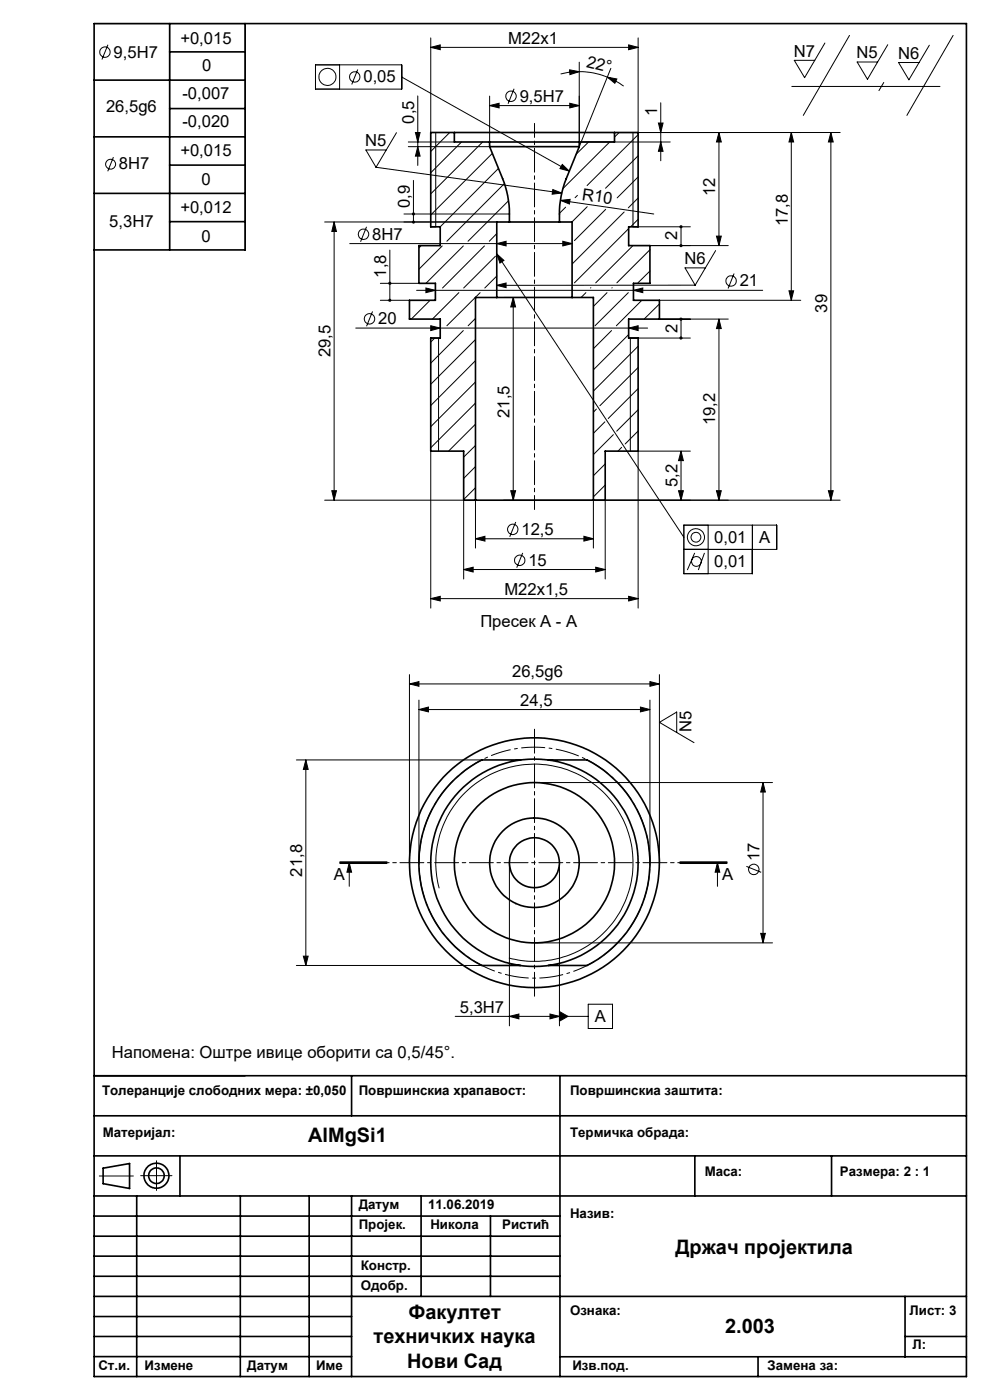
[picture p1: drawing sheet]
<svg xmlns="http://www.w3.org/2000/svg" width="210mm" height="297mm" viewBox="0 0 210 297" stroke-linecap="round" stroke-linejoin="round" font-family="sans-serif">
<g fill="none" stroke="#000" stroke-width=".21">
<path d="M20 5h32v48M22.9 9.5l-1.3 3.1M36 5v48M66.9 13.8h18.3v5.1h-18.3zM72 13.8v5.1M75.9 14.7l-1.3 3.2M85.2 16.3l35.6 20M91.4 10.1l2-.6v1zM91.4 8v20.1M91.4 10.1h44M109 18.8l-1.2 3.2M120.8 14.8l2.1 .4-2 .6z"/>
<path d="M122.9 13.2v16.9h19.3M122.9 15.2a15.3 15.3 0 0 1 5.9 1.2M122.9 15.2l-2 .1-2 .4M128.8 16.4l2 .4-.4 .9zM128.8 16.4l1.4 .6 2.1 1.3M129.6 14.5l-6.7 16.6M133.3 9.5l2.1 .6-2.1 .4zM135.4 8v20.1M168 18.3h31.4M175 9.1l-4.3 7.4-2.2-3.7h4.3M180.2 7.5l-9.8 17M187.5 17.5l-1.1 1.7"/>
<path d="M188.3 9.5l-4.3 7.3-2.2-3.6h4.4M197.1 9.6l-4.3 7.3-2.2-3.6h4.3M202.2 7.5l-9.8 17M24.1 33.3l-1.2 3M79.8 35.5l39.4 5.5M81.9 31.8h-4.3l2.2 3.7M84.1 28.1l-4.3 7.4M86.6 30.1h9.8M86.6 31.1h17.3M87.7 38.3v8.8M88.1 28.1h1l-.5 2zM88.6 31.1l.5 2h-1z"/>
<path d="M88.6 20.4v14.7M92.4 28.1v20M95.4 28.1l-4 4M97.9 30.1l-6.5 6.6M102.4 30.1l-11 11M103.9 22.4l2-.5v1zM103.9 20.4v9.7M103.9 22.4h19M104.5 32.5l-13.1 13.1M105.7 35.7l-12.3 12.4M107 38.9l-12.2 12.3M119.3 34.9l1.5 1.4-2-.5z"/>
<path d="M120.9 21.9l2 .5-2 .5zM124.8 30.1l-2.6 2.6M129.3 30.1l-9.9 9.9M130.4 28.1h47.8M131.3 28.1l-.9 1M134.3 28.1v20M135.4 28.6l-10.9 10.8M135.4 33.1l-7 6.8M135.4 37.5l-4.5 4.5M139.7 26.1h1l-.5 2zM140.2 30.1l.5 2h-1zM140.2 21.8v12.3"/>
<path d="M152.5 28.1v24M152.5 28.1l.5 2h-1zM167.9 28.1l.4 2h-.9zM167.9 28.1v35.6M176.2 28.1v78M176.2 28.1l.5 2h-1zM70.9 47.1v59M70.9 47.1l.5 2h-1zM74.2 51.7h47.2M77.8 48.1l-1.3 3.2M82.7 53.1v10.6M85.7 45.4h22.4"/>
<path d="M89.3 52.2l-.4 .4M93.8 52.2l-4.9 4.9M98.3 52.2l-8 7.9M102.8 52.2l-8.9 8.9M105.1 54.4l-6.7 6.7M105.4 58.6l-2.6 2.5M105.4 49.6l-1.6 1.6M105.4 53.9l1.5 1.3-.9 .6zM105.4 51.7l2-.5v1zM105.4 53.9l39.7 60.1M105.4 47.1h-36.5M107.9 42.6l-8.6 8.6"/>
<path d="M108.1 46.9l-.3 .2M117.3 40.2l1.9 .8-2.1 .2zM118.9 42.5l2-.2-.1 1zM118.9 42.5l19.8 2.9M119.4 51.2l2 .5-2 .5zM120 44l-1.3 1.3M122.5 41.4l-.5 .5M124.6 43.8l-3.3 3.3M128.5 44.4l-6.7 6.6M132.4 45l-11 11M133.3 48.5l-11.5 11.5M134.3 52.1l-7.9 7.9"/>
<path d="M135.4 42l-2.1 2.1M135.4 46.5l-1.6 1.6M135.4 48.1h11M137.9 52.1h16.6M137.9 53l-7.1 7M137.9 57.5l-2.6 2.5M144.5 48.1v4M149.6 56.8h-4.3l2.2 3.7M151.8 53.2l-4.3 7.3M152 50.1h1l-.5 2zM155.7 58l-1.3 3.2M75.5 69.6h61.9"/>
<path d="M79 66.1l-1.2 3.1M80.7 60.1h8.2M80.7 63.7h6.2M88.4 61.6h73.4M90.3 61.1l2.1 .5-2.1 .5zM91.2 63.7l-4 4M91.4 69.1l2 .5-2 .5zM92.2 71.7l-.8 .9M93 71.7v24M97.3 62.1l-5.6 5.6M98.3 70.1l-6.9 6.9M100.9 76.5l-9.5 9.5"/>
<path d="M100.9 67.6l-1.6 1.5M100.9 72l-9.5 9.5M101.8 62.1l-7 7M105.4 63l-.1 .1M105.4 60.5l2-.5v1zM106.9 63.1h14.5M108.9 63.1v43M108.9 63.1l.5 2h-1.1zM124.3 62.1l-1 1M125.3 61v.1M128.8 62.1l-2.9 2.9M129.7 70.1l-3.8 3.9"/>
<path d="M129.9 61l-.1 .1M133.3 62.1l-7.1 7M133.3 71l-7.4 7.5M133.4 69.6l2-.5v1zM134.4 61.6l1.9-.5v1zM135.4 73.4l-9.5 9.6M135.4 78l-8.2 8.1M136.1 63.7l-5.4 5.4M139.9 64.5l-3.3 3.2M139.9 63.7h30M139.9 67.7h14.6M144.5 67.7v4"/>
<path d="M146.4 71.7h-12.7v24M147.5 60.5h-42.1M152.5 67.7l.5 2h-1zM152.5 67.7v38.4M167.4 61.7h.9l-.4 2zM91.4 95.7v33.3M100.9 81l-9.5 9.5M100.9 85.5l-9.5 9.5M100.9 90l-5.8 5.7M100.9 99l-2.5 2.5M100.9 94.5l-2.5 2.5M126.5 86.8l-.6 .7"/>
<path d="M128.3 89.5l-2.4 2.4M128.4 98.4l-2.5 2.5M130.1 92.2l-4.2 4.2M131.9 94.9l-.8 .8M135.4 82.4l-6.4 6.4M135.4 86.9l-4.6 4.6M135.4 91.4l-2.8 2.8M144.5 95.7v10.4M144.5 95.7l.5 2h-1.1zM146.4 95.7h-11v33.3M68.9 106.1h32v10.2M70.4 104.1h1l-.5 2z"/>
<path d="M98.4 106.1v16.7M100.9 103.5l-2.5 2.5M100.9 114.3l2-.5v1zM100.9 114.3h25M106.9 106.1h71.3M108.3 104.1h1.1l-.5 2zM109.4 110.7l-1.3 3.2M110.9 117.3l-1.3 3.1M123.9 113.8l2 .5-2 .5zM125.9 106.1v10.2M128.4 106.1v16.7M128.4 102.9l-2.5 2.5"/>
<path d="M143.9 104.1h1.1l-.5 2zM147.4 117.3l-1.6 3.6M149.4 117.3l-1.3 3.6M150.2 111.4v10.3M152 104.1h1l-.5 2zM159.6 111.4v10.3h-14.5v-10.3h19.6v5.2h-19.6M175.7 104.1h1l-.5 2zM91.4 127l2-.5v1zM91.4 127h44M98.4 120.8l2-.5v1.1zM98.4 120.8h30M126.4 120.3l2 .5-2 .6z"/>
<path d="M133.3 126.5l2.1 .5-2.1 .5zM86.9 145.1l2-.5v1zM86.9 143.1v39.9M86.9 145.1h53M88.9 150.5l2-.5v1zM88.9 148.5v34.5M88.9 150.5h49M135.9 150l2 .5-2 .5zM137.9 144.6l2 .5-2 .5zM137.9 148.5v34.5M139.9 143.1v39.9M143.5 155.4v-4.3l-3.6 2.1 7.3 4.3"/>
<path d="M62.9 161.2h39.3M64.9 161.2l.5 2h-1.1zM64.9 161.2v43.6M113.3 166h50.6M161.9 166l.4 2h-.9zM161.9 166v34M72.1 183.2h10zM72.1 183h10M72.1 182.8h10M74.1 183l.5 2h-1zM74.1 183v5M93.2 188.5a20.9 20.9 0 0 1 18.3-26.3 20.9 20.9 0 0 1 22.7 22.7 20.9 20.9 0 0 1-26.3 18.3"/>
<path d="M108.1 183v34.6M109.4 191.9v.1M118.7 183v34.6M144.2 183h10M144.2 182.8h10M144.2 183.2h10M152.2 183l.5 2h-1zM152.2 183v5M158.3 183.8l3.2 1.3M161.4 198h.9l-.4 2zM62.9 204.8h39.3M64.3 202.8h1.1l-.5 2z"/>
<path d="M96.6 215.6h28.2M108.1 215.6l2-.5v1zM113.3 200h50.6M116.7 215.1l2 .5-2 .5zM118.7 214.6l1.8 1-1.8 1zM124.8 213h5.1v5.2h-5.1zM21.1 249.5h7.2M29.8 249.4h6.7M33.2 246.2v6.4"/>
<circle cx="22.3" cy="11.1" r="1.09"/>
<circle cx="69.5" cy="16.3" r="1.81"/>
<circle cx="75.2" cy="16.3" r="1.09"/>
<circle cx="23.5" cy="34.8" r="1.05"/>
<circle cx="108.4" cy="20.4" r="1.1"/>
<circle cx="77.1" cy="49.7" r="1.1"/>
<circle cx="155.1" cy="59.6" r="1.1"/>
<circle cx="78.4" cy="67.6" r="1.1"/>
<circle cx="108.8" cy="112.3" r="1.11"/>
<circle cx="110.2" cy="118.9" r="1.09"/>
<circle cx="147.6" cy="114" r="1.04"/>
<circle cx="147.6" cy="114" r="1.81"/>
<circle cx="147.7" cy="119.1" r="1.04"/>
<circle cx="159.9" cy="184.4" r="1.1"/>
</g>
<path d="M106.2 159.6a24.5 24.5 0 0 0-9.9 41 24.5 24.5 0 0 0 40.7-11.2 24.5 24.5 0 0 0-29.4-30.2l-1.4 .4" fill="none" stroke="#000" stroke-width=".21" stroke-dasharray="5.1 .8 .8 .8" stroke-dashoffset="2.9" stroke-linecap="butt"/>
<g fill="none" stroke="#000" stroke-width=".35">
<path d="M20 5h185v287h-185zM20 17h32M36 5v48M36 11h16M52 5v48h-32M20 29h32M36 23h16M36 35h16M96.4 28.1h34M96.4 28.1h-5v20h2v4h-4.5v8h3.5v3.6h-5.5v4h6.5v4h-2v24h7v10.4h2.5M96.4 28.1v2h7.5M103.9 31.1l2.7 6.8a21.1 21.1 0 0 1 1.5 9.2"/>
<path d="M103.9 31.1h19M103.9 30.1h19M103.9 30.1v1M122.9 31.1l-2.8 6.8a21.1 21.1 0 0 0-1.4 9.2M122.9 30.1v1M130.4 28.1h5v20h-2.1v4h4.6v8h-3.5v3.6h5.5v4h-6.6v4h2.1v24h-7v10.4h-2.5M130.4 28.1v2h-7.5M20 41h32M36 47h16M108.1 47.1h10.6M108.1 47.1h-2.7v16M118.7 47.1h2.7v16"/>
<path d="M105.4 63.1h16M105.4 63.1h-4.5v43M121.4 63.1h4.5v43M100.9 106.1h25M110.4 161.2h-8.2a24.5 24.5 0 0 0 0 43.6h8.2M116.3 161.2h8.2a24.5 24.5 0 0 1 0 43.6h-8.2M20 228.2h185M20 236.7h185M20 228.2h32M74.6 228.2v8.5M118.8 228.2v63.8M20 245.2h185"/>
<path d="M20 253.7h185M20 258h98.8M21.9 247.8l5.6-1v5.3l-5.6-1zM29 253.7v38.3M38.2 245.2v8.5M51 253.7v38.3M65.6 253.7v38.3M74.6 253.7v38.3M89.3 253.7v21.3M104 258v17M147.4 245.2v8.5M176.4 245.2v8.5"/>
<path d="M20 275h185M20 262.3h98.8M20 266.5h98.8M20 270.8h98.8M20 279.3h54.6M192 275v12.8M20 283.5h54.6M20 287.8h54.6M118.8 287.8h86.2M160.8 287.8v4.2M192 283.5h13"/>
<circle cx="113.4" cy="183" r="17"/>
<circle cx="113.4" cy="183" r="5.3"/>
<circle cx="113.4" cy="183" r="26.5"/>
<circle cx="113.4" cy="183" r="22"/>
<circle cx="113.4" cy="183" r="9.5"/>
<circle cx="33.2" cy="249.4" r="1.65"/>
<circle cx="33.2" cy="249.4" r="2.64"/>
</g>
<path d="M91.4 48.1h1M134.3 48.1h1.1M91.4 71.7h1.6M133.7 71.7h1.7" fill="none" stroke="#000" stroke-width=".25"/>
<path d="M154.2 183h-82.1" fill="none" stroke="#000" stroke-width=".21" stroke-dasharray="5.1 .8 .8 .8" stroke-dashoffset="2"/>
<path d="M113.4 26.2v81.9" fill="none" stroke="#000" stroke-width=".21" stroke-dasharray="5.1 .8 .8 .8" stroke-dashoffset="2.1"/>
<path d="M113.4 154v58" fill="none" stroke="#000" stroke-width=".21" stroke-dasharray="5.1 .8 .8 .8" stroke-dashoffset="-.7"/>
<g fill="#000">
<path d="M118.9 42.5l2-.2-.1 1zM118.7 214.6l1.8 1-1.8 1z"/>
<path d="M91.4 10.1l2-.6v1zM133.3 9.5l2.1 .6-2.1 .4z"/>
<path d="M128.8 16.4l2 .4-.4 .9zM120.8 14.8l2.1 .4-2 .6z"/>
<path d="M88.1 28.1h1l-.5 2zM88.6 31.1l.5 2h-1z"/>
<path d="M120.9 21.9l2 .5-2 .5zM103.9 22.4l2-.5v1z"/>
<path d="M139.7 26.1h1l-.5 2zM140.2 30.1l.5 2h-1zM144.2 67.4a.33 .33 0 0 0 0 .6 .33 .33 0 0 0 .5-.2 .33 .33 0 0 0-.2-.4v.3v-.3zM144.2 71.5v.5h.3v-.3v.3a.33 .33 0 0 0 .2-.5 .33 .33 0 0 0-.5 0zM152.5 67.7l.5 2h-1zM152 104.1h1l-.5 2zM167.9 28.1l.4 2h-.9zM167.4 61.7h.9l-.4 2zM144.3 47.8a.34 .34 0 0 0-.1 .5 .34 .34 0 0 0 .5-.1 .34 .34 0 0 0-.2-.4v.3v-.3zM144.2 51.9l-.1 .3 .4 .3v-.4v.4a.34 .34 0 0 0 .2-.5 .34 .34 0 0 0-.5-.1z"/>
<path d="M87.5 46.9a.34 .34 0 0 0-.1 .3 .34 .34 0 0 0 .3 .2v-.3v.3a.34 .34 0 0 0 .3-.4 .34 .34 0 0 0-.5-.1zM87.4 45.2a.35 .35 0 0 0 .2 .5 .35 .35 0 0 0 .5-.3 .35 .35 0 0 0-.4-.4v.4v-.4z"/>
<path d="M105.4 53.9l1.5 1.3-.9 .6zM119.3 34.9l1.5 1.4-2-.5z"/>
<path d="M105.4 51.7l2-.5v1zM119.4 51.2l2 .5-2 .5z"/>
<path d="M90.3 61.1l2.1 .5-2.1 .5zM134.4 61.6l1.9-.5v1z"/>
<path d="M91.4 69.1l2 .5-2 .5zM133.4 69.6l2-.5v1z"/>
<path d="M105.4 60.5l2-.5v1zM117.3 40.2l1.9 .8-2.1 .2z"/>
<path d="M100.9 114.3l2-.5v1zM123.9 113.8l2 .5-2 .5z"/>
<path d="M143.9 104.1h1.1l-.5 2zM144.5 95.7l.5 2h-1.1z"/>
<path d="M175.7 104.1h1l-.5 2zM176.2 28.1l.5 2h-1zM152 50.1h1l-.5 2zM152.5 28.1l.5 2h-1z"/>
<path d="M98.4 120.8l2-.5v1.1zM126.4 120.3l2 .5-2 .6zM91.4 127l2-.5v1zM133.3 126.5l2.1 .5-2.1 .5z"/>
<path d="M64.9 161.2l.5 2h-1.1zM64.3 202.8h1.1l-.5 2z"/>
<path d="M161.9 166l.4 2h-.9zM161.4 198h.9l-.4 2zM108.9 63.1l.5 2h-1.1zM108.3 104.1h1.1l-.5 2zM70.9 47.1l.5 2h-1zM70.4 104.1h1l-.5 2zM82.4 59.9a.34 .34 0 0 0 .1 .5 .34 .34 0 0 0 .5-.2 .34 .34 0 0 0-.3-.4v.3v-.3zM82.5 63.4a.34 .34 0 0 0-.1 .4 .34 .34 0 0 0 .3 .2v-.3v.3a.33 .33 0 0 0 .3-.4 .33 .33 0 0 0-.5-.2z"/>
<path d="M152.2 183l.5 2h-1zM74.1 183l.5 2h-1z"/>
<path d="M108.1 215.6l2-.5v1zM116.7 215.1l2 .5-2 .5zM86.9 145.1l2-.5v1zM137.9 144.6l2 .5-2 .5zM88.9 150.5l2-.5v1zM135.9 150l2 .5-2 .5z"/>
</g>
<g font-size="4.2">
<text x="65.4" y="242.3">AlMgSi1</text>
<text x="143.3" y="266">Држач пројектила</text>
<text x="86.6" y="279.8">Факултет</text>
<text x="79.2" y="285">техничких наука</text>
<text x="153.8" y="282.9">2.003</text>
<text x="86.4" y="290.2">Нови Сад</text>
</g>
<g font-size="3.5">
<text x="38.3" y="9.3">+0,015</text>
<text x="107.8" y="9.2">M22x1</text>
<text x="168.4" y="12">N7</text>
<text x="24.1" y="12.2">9,5H7</text>
<text x="42.9" y="15">0</text>
<text x="77.1" y="17.5">0,05</text>
<text x="124.3" y="14.2" transform="rotate(14 124.3 14.2)">22°</text>
<text x="181.7" y="12.4">N5</text>
<text x="190.5" y="12.5">N6</text>
<text x="22.5" y="23.8">26,5g6</text>
<text x="38.7" y="20.9">-0,007</text>
<text x="110.2" y="21.6">9,5H7</text>
<text x="38.7" y="26.9">-0,020</text>
<text x="87.8" y="26.2" transform="rotate(-90 87.8 26.2)">0,5</text>
<text x="139.4" y="24.7" transform="rotate(-90 139.4 24.7)">1</text>
<text x="25.2" y="35.9">8H7</text>
<text x="38.3" y="33.1">+0,015</text>
<text x="77.5" y="31">N5</text>
<text x="42.7" y="39.3">0</text>
<text x="151.7" y="41.6" transform="rotate(-90 151.7 41.6)">12</text>
<text x="38.3" y="45.3">+0,012</text>
<text x="86.9" y="44.1" transform="rotate(-90 86.9 44.1)">0,9</text>
<text x="123.3" y="42.4" transform="rotate(8 123.3 42.4)">R10</text>
<text x="23.2" y="48.2">5,3H7</text>
<text x="42.7" y="51.4">0</text>
<text x="78.9" y="50.9">8H7</text>
<text x="143.7" y="50.9" transform="rotate(-90 143.7 50.9)">2</text>
<text x="167.1" y="48" transform="rotate(-90 167.1 48)">17,8</text>
<text x="81.9" y="58.9" transform="rotate(-90 81.9 58.9)">1,8</text>
<text x="145.2" y="56">N6</text>
<text x="156.9" y="60.8">21</text>
<text x="80.2" y="68.8">20</text>
<text x="143.7" y="70.6" transform="rotate(-90 143.7 70.6)">2</text>
<text x="175.5" y="66.3" transform="rotate(-90 175.5 66.3)">39</text>
<text x="70.1" y="75.8" transform="rotate(-90 70.1 75.8)">29,5</text>
<text x="108.1" y="88.7" transform="rotate(-90 108.1 88.7)">21,5</text>
<text x="151.7" y="90.3" transform="rotate(-90 151.7 90.3)">19,2</text>
<text x="143.7" y="103.3" transform="rotate(-90 143.7 103.3)">5,2</text>
<text x="110.6" y="113.5">12,5</text>
<text x="151.5" y="115.1">0,01</text>
<text x="161" y="115.1">A</text>
<text x="112.1" y="120">15</text>
<text x="151.5" y="120.3">0,01</text>
<text x="107" y="126.2">M22x1,5</text>
<text x="101.9" y="132.9">Пресек А - А</text>
<text x="108.6" y="143.6">26,5g6</text>
<text x="110.4" y="149.7">24,5</text>
<text x="146.7" y="155.4" transform="rotate(-90 146.7 155.4)">N5</text>
<text x="64.1" y="185.9" transform="rotate(-90 64.1 185.9)">21,8</text>
<text x="161.1" y="182.6" transform="rotate(-90 161.1 182.6)">17</text>
<text x="70.8" y="186.7">А</text>
<text x="153.2" y="186.7">А</text>
<text x="97.5" y="214.8">5,3H7</text>
<text x="126.2" y="216.8">A</text>
<text x="23.7" y="224.3">Напомена: Оштре ивице оборити са 0,5/45°.</text>
</g>
<g font-size="2.8">
<text x="21.7" y="232.3">Толеранције слободних мера: ±0,050</text>
<text x="76.1" y="232.3">Површинскиа храпавост:</text>
<text x="120.9" y="232.3">Површинскиа заштита:</text>
<text x="21.8" y="241.2">Материјал:</text>
<text x="120.9" y="241.2">Термичка обрада:</text>
<text x="149.5" y="249.5">Маса:</text>
<text x="178.2" y="249.5">Размера: 2 : 1</text>
<text x="76.1" y="256.5">Датум</text>
<text x="90.8" y="256.5">11.06.2019</text>
<text x="76.1" y="260.7">Пројек.</text>
<text x="91.3" y="260.7">Никола</text>
<text x="106.5" y="260.7">Ристић</text>
<text x="120.9" y="258.4">Назив:</text>
<text x="76.5" y="269.5">Констр.</text>
<text x="76.5" y="273.6">Одобр.</text>
<text x="120.9" y="279">Ознака:</text>
<text x="192.9" y="279">Лист: 3</text>
<text x="193.6" y="286.3">Л:</text>
<text x="20.9" y="290.5">Ст.и.</text>
<text x="30.6" y="290.5">Измене</text>
<text x="52.5" y="290.5">Датум</text>
<text x="67" y="290.5">Име</text>
<text x="121.4" y="290.5">Изв.под.</text>
<text x="162.8" y="290.5">Замена за:</text>
</g>
</svg>
